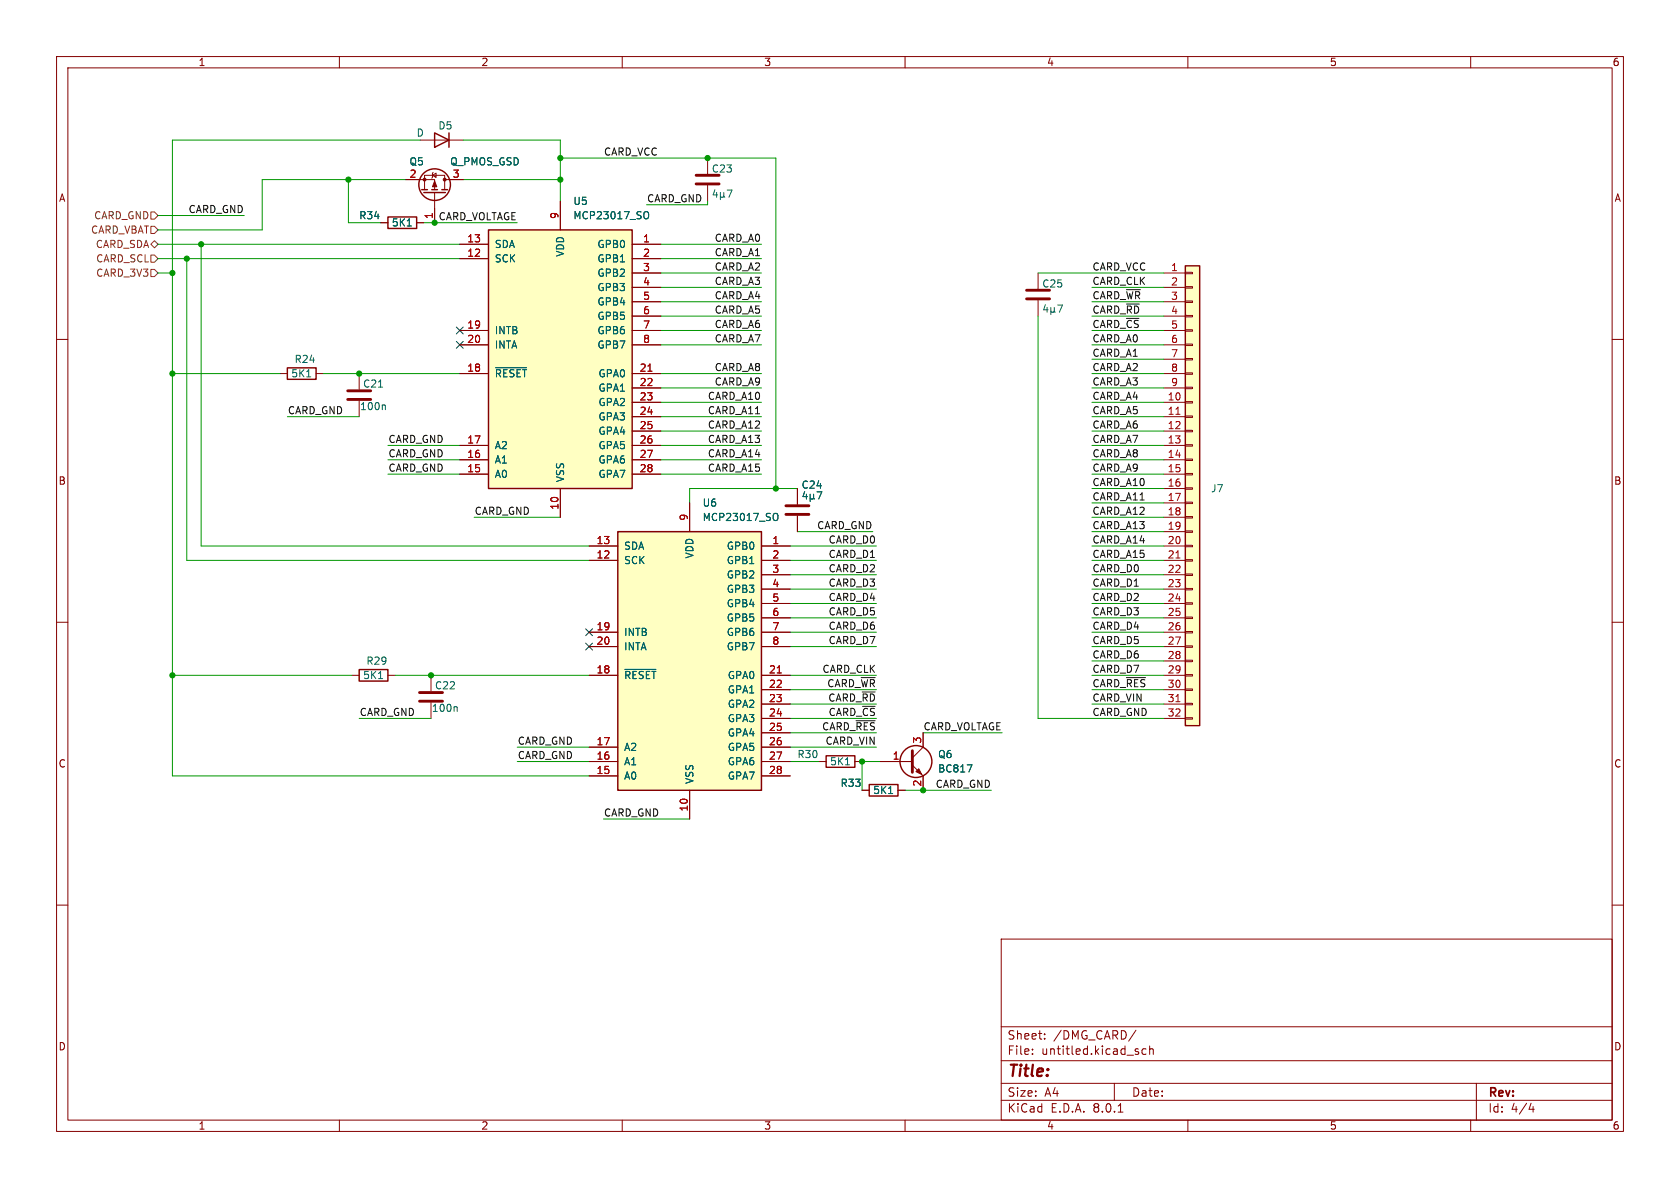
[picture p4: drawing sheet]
<svg xmlns="http://www.w3.org/2000/svg" width="297mm" height="210mm" viewBox="0 0 297 210" stroke-linecap="round" stroke-linejoin="round" font-family="sans-serif">
<g fill="none" stroke="#840000" stroke-width=".18">
<path d="M10 10h277v190h-277zM12 12h273v186h-273zM60 10v2M110 10v2M160 10v2M210 10v2M260 10v2M71.8 31.8h5v1.7M74.3 24.8h7.6M75.1 33.5v-2.5h3.5v2.5M76.5 31l.6-.4v.8zM76.6 30.5l-.1 .1v.8l-.2 .1"/>
<path d="M76.8 34v5.4M78.6 31.8h3.3M10 60h2M285 60h2M10 110h2M285 110h2M144.8 134.6h1.2M151.1 134.6h1.3M152.4 139.7h1.3M158.7 139.7h1.3M10 160h2M285 160h2"/>
<path d="M177 166h108v32h-108zM60 198v2M110 198v2M160 198v2M177 194.5h108M177 191.5h108M177 187.5h108M177 181.5h108M182.5 186.3v.1M182.5 185.5v.1M184.7 183.6v.1M184.7 182.8v.1"/>
<path d="M197 191.5v3M197.7 196.6h.8M200.8 182.1l-1.3 2M201.2 186v.3M202.6 185.5l-.4-.1-.3 .3v.4l.1 .2h.6M203.2 185.5l.3-.1 .3 .1 .1 .9M203.2 184.9v1.5M210 198v2M260 198v2M261 191.5v6.5M270.7 195l-.4 1.1h.9M271 195.6v1"/>
</g>
<g fill="none" stroke="#840000" stroke-width=".25">
<path d="M74.5 33.5h1.1M74.9 34h3.8M76.3 33.5h1M76.8 23.5l2.6 1.3-2.6 1.2zM78.1 33.5h1M79.4 23.5v2.5M146 133.6h5.1v2h-5.1zM153.7 138.7h5v2h-5z"/>
<circle cx="76.8" cy="32.6" r="2.79"/>
</g>
<path d="M149.5 135.2h.7M157.1 140.3h.7" fill="none" stroke="#006464" stroke-width=".18"/>
<g fill="#840000" stroke="#840000" stroke-width=".18">
<path d="M76.8 32l.4 1h-.7z"/>
<circle cx="75.1" cy="31.7" r=".25"/>
<circle cx="78.6" cy="31.7" r=".25"/>
</g>
<path d="M109.2 94h25.4v45.7h-25.4z" fill="#ffffc2"/>
<path d="M109.2 94h25.4v45.7h-25.4z" fill="none" stroke="#840000" stroke-width=".25"/>
<g fill="none" stroke="#840000" stroke-width=".18">
<path d="M125.1 27.9v2.8M125.1 32.8v2.8M104.1 96.5h5.1M104.1 99.1h5.1M121.9 88.9v5.1M134.6 96.5h5.1M134.6 99.1h5.1M104.1 119.4h5.1M104.1 111.8h5.1M104.1 114.3h5.1M134.6 119.4h5.1M134.6 111.8h5.1"/>
<path d="M134.6 114.3h5.1M134.6 101.6h5.1M134.6 104.1h5.1M134.6 106.7h5.1M134.6 109.2h5.1M104.1 137.2h5.1M104.1 134.6h5.1M104.1 132.1h5.1M121.9 139.7v5.1M134.6 137.2h5.1M134.6 134.6h5.1M134.6 132.1h5.1"/>
<path d="M134.6 121.9h5.1M134.6 124.5h5.1M134.6 127h5.1M134.6 129.5h5.1"/>
</g>
<path d="M126.4 33.5l-.3 .9h.8M126.7 34v.9M127.4 34v1.3M127.4 34.7l.1 .2h.3l.2-.2M128 34.7l.1 .2M128 34v.7M128.6 33.6h.8l-.5 1.3M137 90.7a.43 .43 0 0 1 .5 .5v.4a.43 .43 0 0 1-.5 .4M110.5 118.3h5.5" fill="none" stroke="#006464" stroke-width=".18"/>
<path d="M137.4 119h.7" fill="none" stroke="#a90000" stroke-width=".18"/>
<path d="M123.1 32.5h4M123.1 31h4" fill="none" stroke="#840000" stroke-width=".51"/>
<path d="M86.4 40.6h25.4v45.8h-25.4z" fill="#ffffc2"/>
<g fill="none" stroke="#840000" stroke-width=".25">
<path d="M68.6 38.4h5.1v2h-5.1zM86.4 40.6h25.4v45.8h-25.4zM50.8 65h5.1v2.1h-5.1zM63.5 118.4h5.1v2h-5.1z"/>
<circle cx="161.9" cy="134.6" r="2.82"/>
</g>
<g fill="none" stroke="#840000" stroke-width=".18">
<path d="M67.3 39.4h1.3M73.7 39.4h1.2M99.1 35.6v5M81.3 43.2h5.1M81.3 45.7h5.1M81.3 58.4h5.1M111.8 43.2h5M111.8 45.7h5M111.8 58.4h5M111.8 48.3h5M111.8 50.8h5M111.8 53.3h5"/>
<path d="M111.8 55.9h5M49.5 66h1.3M55.9 66h1.2M63.5 66v2.8M63.5 70.9v2.8M81.3 78.7h5.1M81.3 66h5.1M81.3 61h5.1M111.8 78.7h5M111.8 66h5M111.8 61h5M111.8 68.6h5"/>
<path d="M111.8 71.1h5M111.8 73.7h5M111.8 76.2h5M81.3 83.8h5.1M81.3 81.3h5.1M99.1 86.4v5M111.8 83.8h5M111.8 81.3h5M141 86.4v2.8M141 91.2v2.8M62.2 119.4h1.3M68.6 119.4h1.2"/>
<path d="M76.2 119.4v2.8M76.2 124.2v2.8M155.6 134.6h5.7M161.3 135.3l1.9 1.9v2.5M163.2 129.5v2.6l-1.9 1.9"/>
</g>
<g fill="none" stroke="#006464" stroke-width=".18">
<path d="M72 39.9h.7M114.1 37.4a.43 .43 0 0 1 .6 .4v.5a.43 .43 0 0 1-.6 .4M54.2 66.6h.7M66.9 68.4h.7M67.9 71.6l.2 .2v.6M87.6 65h5.5M142.3 86.9l-.3 .9h.7M142.6 87.4v.8M143.2 87.4v1.2M143.2 88l.2 .2h.3l.1-.2M143.8 88l.2 .2M143.8 87.4v.6"/>
<path d="M145.3 86.9l-.6 1.3M66.9 120h.7M80.6 124.9l.2 .2v.7M171 135.2h.8l-.5 1.3"/>
</g>
<path d="M114.5 65.6h.8" fill="none" stroke="#a90000" stroke-width=".18"/>
<path d="M61.5 69.1h4M61.5 70.6h4M138.9 90.9h4.1M138.9 89.4h4.1M74.2 122.4h4M74.2 124h4M161.3 132.7v3.8" fill="none" stroke="#840000" stroke-width=".51"/>
<path d="M161.9 136.4l.5-.5 .5 1z" fill="#840000" stroke="#840000" stroke-width=".18"/>
<path d="M209.5 47h2.6v81.3h-2.6z" fill="#ffffc2"/>
<g fill="none" stroke="#840000" stroke-width=".18">
<path d="M67.3 39.4h1.3M71.8 31.8h2.5M73.7 39.4h1.2M76.8 36.8v2.6M79.4 31.8h2.5M99.1 35.6v5M81.3 58.4h5.1M81.3 43.2h5.1M81.3 45.7h5.1M111.8 48.3h5M111.8 50.8h5M111.8 53.3h5"/>
<path d="M111.8 55.9h5M111.8 58.4h5M111.8 43.2h5M111.8 45.7h5M183.5 48.3v2.8M183.5 53.1v2.8M205.7 48.3h3.8M205.7 50.8h3.8M205.7 53.3h3.8M205.7 55.9h3.8M205.7 58.4h3.8M209.5 58.3h1.3v.2h-1.3z"/>
<path d="M209.5 55.8h1.3v.2h-1.3zM209.5 53.2h1.3v.3h-1.3zM209.5 50.7h1.3v.2h-1.3zM209.5 48.1h1.3v.3h-1.3zM81.3 78.7h5.1M81.3 61h5.1M81.3 66h5.1M111.8 71.1h5M111.8 73.7h5M111.8 76.2h5M111.8 78.7h5M111.8 61h5"/>
<path d="M111.8 66h5M111.8 68.6h5M205.7 71.1h3.8M205.7 73.7h3.8M205.7 76.2h3.8M205.7 78.7h3.8M205.7 61h3.8M205.7 63.5h3.8M205.7 66h3.8M205.7 68.6h3.8M209.5 78.6h1.3v.3h-1.3zM209.5 76.1h1.3v.2h-1.3z"/>
<path d="M209.5 73.5h1.3v.3h-1.3zM209.5 71h1.3v.2h-1.3zM209.5 68.5h1.3v.2h-1.3zM209.5 65.9h1.3v.3h-1.3zM209.5 63.4h1.3v.2h-1.3zM209.5 60.8h1.3v.3h-1.3zM81.3 81.3h5.1M81.3 83.8h5.1M99.1 86.4v5M104.1 96.5h5.1M104.1 99.1h5.1M111.8 81.3h5"/>
<path d="M111.8 83.8h5M121.9 88.9v5.1M134.6 96.5h5.1M134.6 99.1h5.1M141 86.4v2.8M141 91.2v2.8M205.7 81.3h3.8M205.7 83.8h3.8M205.7 86.4h3.8M205.7 88.9h3.8M205.7 91.4h3.8M205.7 94h3.8"/>
<path d="M205.7 96.5h3.8M205.7 99.1h3.8M209.5 98.9h1.3v.3h-1.3zM209.5 96.4h1.3v.2h-1.3zM209.5 93.9h1.3v.2h-1.3zM209.5 91.3h1.3v.3h-1.3zM209.5 88.8h1.3v.2h-1.3zM209.5 86.2h1.3v.3h-1.3zM209.5 83.7h1.3v.2h-1.3zM209.5 81.2h1.3v.2h-1.3zM104.1 111.8h5.1M104.1 114.3h5.1"/>
<path d="M104.1 119.4h5.1M134.6 101.6h5.1M134.6 104.1h5.1M134.6 106.7h5.1M134.6 109.2h5.1M134.6 111.8h5.1M134.6 114.3h5.1M134.6 119.4h5.1M205.7 101.6h3.8M205.7 104.1h3.8M205.7 106.7h3.8M205.7 109.2h3.8"/>
<path d="M205.7 111.8h3.8M205.7 114.3h3.8M205.7 116.8h3.8M205.7 119.4h3.8M209.5 119.3h1.3v.2h-1.3zM209.5 116.7h1.3v.3h-1.3zM209.5 114.2h1.3v.2h-1.3zM209.5 111.6h1.3v.3h-1.3zM209.5 109.1h1.3v.2h-1.3zM209.5 106.6h1.3v.2h-1.3zM209.5 104h1.3v.3h-1.3zM209.5 101.5h1.3v.2h-1.3z"/>
<path d="M104.1 134.6h5.1M104.1 137.2h5.1M104.1 132.1h5.1M121.9 139.7v5.1M134.6 121.9h5.1M134.6 124.5h5.1M134.6 127h5.1M134.6 134.6h5.1M134.6 137.2h5.1M134.6 132.1h5.1M134.6 129.5h5.1M152.4 139.7h1.3"/>
<path d="M155.6 134.6h5.7M158.7 139.7h1.3M163.2 129.5v2.6M163.2 137.2v2.5M205.7 121.9h3.8M205.7 124.5h3.8M205.7 127h3.8M209.5 126.9h1.3v.2h-1.3zM209.5 124.3h1.3v.3h-1.3zM209.5 121.8h1.3v.2h-1.3z"/>
</g>
<path d="M209.5 47h2.6v81.3h-2.6z" fill="none" stroke="#840000" stroke-width=".25"/>
<path d="M114.5 65.6h.8M207.9 73.2h.7M207.9 98.6h.7M137.4 119h.7M207.9 124h.7" fill="none" stroke="#a90000" stroke-width=".18"/>
<path d="M181.5 52.8h4M181.5 51.3h4" fill="none" stroke="#840000" stroke-width=".51"/>
<g fill="none" stroke="#006464" stroke-width=".18">
<path d="M72 39.9h.7M114.1 37.4a.43 .43 0 0 1 .6 .4v.5a.43 .43 0 0 1-.6 .4M184.8 53.9l-.3 .9h.8M185.1 54.3v.9M185.8 54.3v1.3M185.8 55l.2 .2h.2l.2-.2M186.4 55l.2 .2M186.4 54.3v.7M187 53.9h.8l-.5 1.3M87.6 65h5.5M137 90.7a.43 .43 0 0 1 .5 .5v.4a.43 .43 0 0 1-.5 .4M142.3 86.9l-.3 .9h.7"/>
<path d="M142.6 87.4v.8M143.2 87.4v1.2M143.2 88l.2 .2h.3l.1-.2M143.8 88l.2 .2M143.8 87.4v.6M145.3 86.9l-.6 1.3M110.5 118.3h5.5M171 135.2h.8l-.5 1.3M157.1 140.3h.7"/>
</g>
<path d="M26.7 37.5h.6l.6 .6-.6 .6h-.6zM26.7 45.1h.6l.6 .6-.6 .7h-.6zM26.7 47.6h.6l.6 .7-.6 .6h-.6zM26.7 40h.6l.6 .6-.6 .7h-.6zM27.3 42.5l.6 .7-.6 .6-.6-.6z" fill="none" stroke="#725600" stroke-width=".18"/>
<path d="M199.1 119.8h3.4M151.3 127.4h3.4" fill="none" stroke="#0f0f0f" stroke-width=".18"/>
<g fill="none" stroke="#009600" stroke-width=".18">
<path d="M27.9 38.1h15.3M61.6 31.8v7.6h5.7M71.8 31.8h-25.4v8.8h-18.5M74.3 24.8h-43.8v112.4h73.6M74.9 39.4h16.5M81.9 31.8h17.2M81.9 24.8h17.2v10.8M99.1 27.9h38.1v58.5M125.1 35.6v.6h-10.8M27.9 43.2h53.4M27.9 45.7h53.4M27.9 48.3h2.6"/>
<path d="M33 45.7v53.4h71.1M35.6 43.2v53.3h68.5M116.8 43.2h17.8M116.8 45.7h17.8M116.8 58.4h17.8M116.8 55.9h17.8M116.8 53.3h17.8M116.8 48.3h17.8M116.8 50.8h17.8M183.5 55.9v71.1h22.2M183.5 48.3h22.2M193 58.4h12.7"/>
<path d="M193 55.9h12.7M193 53.3h12.7M193 50.8h12.7M30.5 66h19M50.8 73.7h12.7M57.1 66h24.2M68.6 78.7h12.7M116.8 66h17.8M116.8 68.6h17.8M116.8 71.1h17.8M116.8 78.7h17.8M116.8 73.7h17.8"/>
<path d="M116.8 76.2h17.8M116.8 61h17.8M193 66h12.7M193 68.6h12.7M193 71.1h12.7M193 78.7h12.7M193 73.7h12.7M193 76.2h12.7M193 63.5h12.7M193 61h12.7M68.6 81.3h12.7M68.6 83.8h12.7"/>
<path d="M83.8 91.4h15.3M116.8 81.3h17.8M116.8 83.8h17.8M139.7 99.1h15.2M139.7 96.5h15.2M141 94h13.3M141 86.4h-19.1v2.5M193 99.1h12.7M193 91.4h12.7M193 96.5h12.7M193 94h12.7M193 81.3h12.7"/>
<path d="M193 83.8h12.7M193 86.4h12.7M193 88.9h12.7M30.5 119.4h31.7M69.8 119.4h34.3M139.7 106.7h15.2M139.7 104.1h15.2M139.7 101.6h15.2M139.7 119.4h15.2M139.7 111.8h15.2M139.7 114.3h15.2M139.7 109.2h15.2"/>
<path d="M193 106.7h12.7M193 104.1h12.7M193 101.6h12.7M193 119.4h12.7M193 116.8h12.7M193 111.8h12.7M193 114.3h12.7M193 109.2h12.7M63.5 127h12.7M91.4 134.6h12.7M91.4 132.1h12.7M139.7 134.6h5.1"/>
<path d="M139.7 124.5h15.2M139.7 127h15.2M139.7 121.9h15.2M139.7 129.5h15.2M139.7 132.1h15.2M155.6 134.6h-3.2v5.1M160 139.7h15.3M163.2 129.5h14M193 124.5h12.7M193 121.9h12.7M106.7 144.8h15.2"/>
</g>
<path d="M80.7 57.8l1.2 1.2M81.9 57.8l-1.2 1.2M80.7 60.4l1.2 1.2M81.9 60.4l-1.2 1.2M103.5 113.7l1.2 1.2M103.5 111.2l1.2 1.2M104.7 113.7l-1.2 1.2M104.7 111.2l-1.2 1.2" fill="none" stroke="#000084" stroke-width=".18"/>
<g fill="#009600" stroke="#009600" stroke-width=".18">
<circle cx="152.4" cy="134.6" r=".46"/>
<circle cx="163.2" cy="139.7" r=".46"/>
<circle cx="76.8" cy="39.4" r=".46"/>
<circle cx="63.5" cy="66" r=".46"/>
<circle cx="35.6" cy="43.2" r=".46"/>
<circle cx="33" cy="45.7" r=".46"/>
<circle cx="61.6" cy="31.8" r=".46"/>
<circle cx="99.1" cy="31.8" r=".46"/>
<circle cx="99.1" cy="27.9" r=".46"/>
<circle cx="137.2" cy="86.4" r=".46"/>
<circle cx="30.5" cy="48.3" r=".46"/>
<circle cx="30.5" cy="119.4" r=".46"/>
<circle cx="30.5" cy="66" r=".46"/>
<circle cx="76.2" cy="119.4" r=".46"/>
<circle cx="125.1" cy="27.9" r=".46"/>
</g>
<text font-size="2.8" fill="#840000" x="178" y="190.9">Title:</text>
<g font-size="2.1" fill="#840000">
<text x="178" y="184">Sheet:</text>
<text x="186.2" y="184">/DMG_CARD/</text>
<text x="178" y="186.7">File:</text>
<text x="184.1" y="186.7">untitled.kicad_sch</text>
<text x="178" y="196.9">KiCad</text>
<text x="178" y="194.1">Size:</text>
<text x="184.7" y="194.1">A4</text>
<text x="185.7" y="196.9">E.D.A.</text>
<text x="193.3" y="196.9">8.0.1</text>
<text x="200" y="194.1">Date:</text>
<text x="263" y="194.3">Rev:</text>
<text x="263" y="196.9">Id:</text>
<text x="267.1" y="196.9">4/4</text>
</g>
<g font-size="1.8" fill="#840000">
<text x="35" y="11.9">1</text>
<text x="85" y="11.9">2</text>
<text x="135" y="11.9">3</text>
<text x="185" y="11.9">4</text>
<text x="235" y="11.9">5</text>
<text x="285" y="11.9">6</text>
<text x="10.3" y="35.9">A</text>
<text x="285.3" y="35.9">A</text>
<text x="10.3" y="85.9">B</text>
<text x="285.3" y="85.9">B</text>
<text x="10.3" y="135.9">C</text>
<text x="285.3" y="135.9">C</text>
<text x="10.3" y="185.9">D</text>
<text x="285.3" y="185.9">D</text>
<text x="35" y="199.9">1</text>
<text x="85" y="199.9">2</text>
<text x="135" y="199.9">3</text>
<text x="185" y="199.9">4</text>
<text x="235" y="199.9">5</text>
<text x="285" y="199.9">6</text>
</g>
<g font-size="1.8" fill="#006464">
<text x="77.4" y="23.1">D5</text>
<text x="72.3" y="29.4">Q5</text>
<text x="73.6" y="24.4">D</text>
<text x="79.5" y="29.4">Q_PMOS_GSD</text>
<text x="125.7" y="30.7">C23</text>
<text x="63.4" y="39">R34</text>
<text x="69.2" y="40.2">5K1</text>
<text x="101.3" y="36.4">U5</text>
<text x="101.3" y="39">MCP23017_SO</text>
<text x="87.4" y="46.6">SCK</text>
<text x="87.4" y="44">SDA</text>
<text x="99.9" y="45.5" transform="rotate(-90 99.9 45.5)">VDD</text>
<text x="105.5" y="44">GPB0</text>
<text x="105.5" y="46.6">GPB1</text>
<text x="105.5" y="49.1">GPB2</text>
<text x="105.5" y="51.7">GPB3</text>
<text x="184.2" y="51">C25</text>
<text x="87.4" y="59.3">INTB</text>
<text x="105.5" y="54.2">GPB4</text>
<text x="105.5" y="56.7">GPB5</text>
<text x="105.5" y="59.3">GPB6</text>
<text x="52" y="64.4">R24</text>
<text x="87.4" y="61.8">INTA</text>
<text x="105.5" y="61.8">GPB7</text>
<text x="51.4" y="66.9">5K1</text>
<text x="64.1" y="68.7">C21</text>
<text x="87.4" y="66.9">~{RESET}</text>
<text x="105.7" y="66.9">GPA0</text>
<text x="105.7" y="69.4">GPA1</text>
<text x="105.7" y="72">GPA2</text>
<text x="63.5" y="72.7">100n</text>
<text x="105.7" y="74.5">GPA3</text>
<text x="105.7" y="77.1">GPA4</text>
<text x="87.4" y="82.1">A1</text>
<text x="87.4" y="79.6">A2</text>
<text x="105.7" y="79.6">GPA5</text>
<text x="105.7" y="82.1">GPA6</text>
<text x="87.4" y="84.7">A0</text>
<text x="99.9" y="85.3" transform="rotate(-90 99.9 85.3)">VSS</text>
<text x="105.7" y="84.7">GPA7</text>
<text x="124.1" y="89.8">U6</text>
<text x="141.6" y="86.6">C24</text>
<text x="214" y="87.2">J7</text>
<text x="124.1" y="92.3">MCP23017_SO</text>
<text x="110.2" y="99.9">SCK</text>
<text x="110.2" y="97.4">SDA</text>
<text x="122.8" y="98.8" transform="rotate(-90 122.8 98.8)">VDD</text>
<text x="128.4" y="97.4">GPB0</text>
<text x="128.4" y="99.9">GPB1</text>
<text x="128.4" y="102.5">GPB2</text>
<text x="128.4" y="105">GPB3</text>
<text x="128.4" y="107.5">GPB4</text>
<text x="110.2" y="112.6">INTB</text>
<text x="128.4" y="110.1">GPB5</text>
<text x="128.4" y="112.6">GPB6</text>
<text x="64.7" y="117.7">R29</text>
<text x="110.2" y="115.2">INTA</text>
<text x="128.4" y="115.2">GPB7</text>
<text x="64.1" y="120.2">5K1</text>
<text x="76.8" y="122.1">C22</text>
<text x="110.2" y="120.2">~{RESET}</text>
<text x="128.6" y="120.2">GPA0</text>
<text x="128.6" y="122.8">GPA1</text>
<text x="128.6" y="125.3">GPA2</text>
<text x="76.2" y="126">100n</text>
<text x="128.6" y="127.9">GPA3</text>
<text x="128.6" y="130.4">GPA4</text>
<text x="110.2" y="135.5">A1</text>
<text x="110.2" y="132.9">A2</text>
<text x="128.6" y="132.9">GPA5</text>
<text x="128.6" y="135.5">GPA6</text>
<text x="140.9" y="134.2">R30</text>
<text x="146.6" y="135.5">5K1</text>
<text x="165.7" y="136.8">BC817</text>
<text x="165.7" y="134.2">Q6</text>
<text x="110.2" y="138">A0</text>
<text x="122.8" y="138.7" transform="rotate(-90 122.8 138.7)">VSS</text>
<text x="128.6" y="138">GPA7</text>
<text x="148.5" y="139.3">R33</text>
<text x="154.3" y="140.6">5K1</text>
</g>
<g font-size="1.8" fill="#0f0f0f">
<text x="106.7" y="27.6">CARD_VCC</text>
<text x="114.3" y="35.8">CARD_GND</text>
<text x="33.2" y="37.8">CARD_GND</text>
<text x="77.4" y="39">CARD_VOLTAGE</text>
<text x="126.3" y="47.9">CARD_A2</text>
<text x="126.3" y="45.4">CARD_A1</text>
<text x="126.3" y="42.8">CARD_A0</text>
<text x="193" y="47.9">CARD_VCC</text>
<text x="126.3" y="50.5">CARD_A3</text>
<text x="126.3" y="53">CARD_A4</text>
<text x="193" y="53">CARD_~{WR}</text>
<text x="193" y="50.5">CARD_CLK</text>
<text x="126.3" y="55.5">CARD_A5</text>
<text x="126.3" y="58.1">CARD_A6</text>
<text x="193" y="58.1">CARD_~{CS}</text>
<text x="193" y="55.5">CARD_~{RD}</text>
<text x="126.3" y="60.6">CARD_A7</text>
<text x="126.3" y="65.7">CARD_A8</text>
<text x="193" y="63.2">CARD_A1</text>
<text x="193" y="60.6">CARD_A0</text>
<text x="193" y="65.7">CARD_A2</text>
<text x="125" y="70.8">CARD_A10</text>
<text x="126.3" y="68.2">CARD_A9</text>
<text x="193" y="70.8">CARD_A4</text>
<text x="193" y="68.2">CARD_A3</text>
<text x="50.8" y="73.3">CARD_GND</text>
<text x="125" y="73.3">CARD_A11</text>
<text x="125" y="75.9">CARD_A12</text>
<text x="193" y="75.9">CARD_A6</text>
<text x="193" y="73.3">CARD_A5</text>
<text x="68.6" y="80.9">CARD_GND</text>
<text x="68.6" y="78.4">CARD_GND</text>
<text x="68.6" y="83.5">CARD_GND</text>
<text x="125" y="80.9">CARD_A14</text>
<text x="125" y="83.5">CARD_A15</text>
<text x="125" y="78.4">CARD_A13</text>
<text x="193" y="80.9">CARD_A8</text>
<text x="193" y="78.4">CARD_A7</text>
<text x="193" y="83.5">CARD_A9</text>
<text x="193" y="86">CARD_A10</text>
<text x="193" y="88.6">CARD_A11</text>
<text x="83.8" y="91.1">CARD_GND</text>
<text x="144.4" y="93.6">CARD_GND</text>
<text x="193" y="91.1">CARD_A12</text>
<text x="193" y="93.6">CARD_A13</text>
<text x="146.4" y="98.7">CARD_D1</text>
<text x="146.4" y="96.2">CARD_D0</text>
<text x="146.4" y="101.3">CARD_D2</text>
<text x="193" y="101.3">CARD_D0</text>
<text x="193" y="96.2">CARD_A14</text>
<text x="193" y="98.7">CARD_A15</text>
<text x="146.4" y="106.3">CARD_D4</text>
<text x="146.4" y="103.8">CARD_D3</text>
<text x="193" y="106.3">CARD_D2</text>
<text x="193" y="103.8">CARD_D1</text>
<text x="146.4" y="114">CARD_D7</text>
<text x="146.4" y="111.4">CARD_D6</text>
<text x="146.4" y="108.9">CARD_D5</text>
<text x="193" y="108.9">CARD_D3</text>
<text x="193" y="114">CARD_D5</text>
<text x="193" y="111.4">CARD_D4</text>
<text x="145.3" y="119">CARD_CLK</text>
<text x="193" y="119">CARD_D7</text>
<text x="193" y="116.5">CARD_D6</text>
<text x="146.1" y="121.6">CARD_~{WR}</text>
<text x="146.3" y="124.1">CARD_~{RD}</text>
<text x="193" y="124.1">CARD_VIN</text>
<text x="193" y="121.6">CARD_~{RES}</text>
<text x="63.5" y="126.7">CARD_GND</text>
<text x="91.4" y="131.7">CARD_GND</text>
<text x="145.2" y="129.2">CARD_~{RES}</text>
<text x="145.8" y="131.7">CARD_VIN</text>
<text x="146.4" y="126.7">CARD_~{CS}</text>
<text x="163.2" y="129.2">CARD_VOLTAGE</text>
<text x="193" y="126.7">CARD_GND</text>
<text x="91.4" y="134.3">CARD_GND</text>
<text x="165.3" y="139.4">CARD_GND</text>
<text x="106.7" y="144.4">CARD_GND</text>
</g>
<g font-size="1.8" fill="#a90000">
<text x="72.3" y="31.5">2</text>
<text x="79.9" y="31.5">3</text>
<text x="76.6" y="38.8" transform="rotate(-90 76.6 38.8)">1</text>
<text x="98.8" y="38.8" transform="rotate(-90 98.8 38.8)">9</text>
<text x="82.5" y="45.5">12</text>
<text x="82.5" y="42.9">13</text>
<text x="113.6" y="42.9">1</text>
<text x="113.6" y="45.5">2</text>
<text x="113.6" y="48">3</text>
<text x="113.6" y="50.5">4</text>
<text x="113.6" y="53.1">5</text>
<text x="206.9" y="48">1</text>
<text x="206.9" y="50.5">2</text>
<text x="206.9" y="53.1">3</text>
<text x="82.5" y="58.2">19</text>
<text x="113.6" y="55.6">6</text>
<text x="113.6" y="58.2">7</text>
<text x="206.9" y="55.6">4</text>
<text x="206.9" y="58.2">5</text>
<text x="82.5" y="65.8">18</text>
<text x="82.5" y="60.7">20</text>
<text x="113" y="65.8">21</text>
<text x="113.6" y="60.7">8</text>
<text x="206.9" y="60.7">6</text>
<text x="206.9" y="63.2">7</text>
<text x="206.9" y="65.8">8</text>
<text x="113" y="68.3">22</text>
<text x="113" y="70.9">23</text>
<text x="206.3" y="70.9">10</text>
<text x="206.9" y="68.3">9</text>
<text x="113" y="73.4">24</text>
<text x="113" y="75.9">25</text>
<text x="206.3" y="73.4">11</text>
<text x="206.3" y="75.9">12</text>
<text x="82.5" y="83.6">15</text>
<text x="82.5" y="81">16</text>
<text x="82.5" y="78.5">17</text>
<text x="113" y="78.5">26</text>
<text x="113" y="81">27</text>
<text x="113" y="83.6">28</text>
<text x="206.3" y="78.5">13</text>
<text x="206.3" y="81">14</text>
<text x="206.3" y="83.6">15</text>
<text x="206.3" y="86.1">16</text>
<text x="206.3" y="88.6">17</text>
<text x="98.8" y="90.2" transform="rotate(-90 98.8 90.2)">10</text>
<text x="121.7" y="92.1" transform="rotate(-90 121.7 92.1)">9</text>
<text x="206.3" y="91.2">18</text>
<text x="206.3" y="93.7">19</text>
<text x="105.4" y="98.8">12</text>
<text x="105.4" y="96.3">13</text>
<text x="136.5" y="96.3">1</text>
<text x="136.5" y="98.8">2</text>
<text x="136.5" y="101.3">3</text>
<text x="206.3" y="96.3">20</text>
<text x="206.3" y="98.8">21</text>
<text x="206.3" y="101.3">22</text>
<text x="136.5" y="103.9">4</text>
<text x="136.5" y="106.4">5</text>
<text x="206.3" y="103.9">23</text>
<text x="206.3" y="106.4">24</text>
<text x="105.4" y="111.5">19</text>
<text x="136.5" y="109">6</text>
<text x="136.5" y="111.5">7</text>
<text x="206.3" y="109">25</text>
<text x="206.3" y="111.5">26</text>
<text x="105.4" y="119.1">18</text>
<text x="105.4" y="114">20</text>
<text x="135.8" y="119.1">21</text>
<text x="136.5" y="114">8</text>
<text x="206.3" y="114">27</text>
<text x="206.3" y="116.6">28</text>
<text x="206.3" y="119.1">29</text>
<text x="135.8" y="121.7">22</text>
<text x="135.8" y="124.2">23</text>
<text x="206.3" y="121.7">30</text>
<text x="206.3" y="124.2">31</text>
<text x="105.4" y="131.8">17</text>
<text x="135.8" y="126.7">24</text>
<text x="135.8" y="129.3">25</text>
<text x="135.8" y="131.8">26</text>
<text x="162.9" y="131.5" transform="rotate(-90 162.9 131.5)">3</text>
<text x="206.3" y="126.7">32</text>
<text x="105.4" y="136.9">15</text>
<text x="105.4" y="134.4">16</text>
<text x="135.8" y="134.4">27</text>
<text x="135.8" y="136.9">28</text>
<text x="157.7" y="134.4">1</text>
<text x="121.7" y="143.6" transform="rotate(-90 121.7 143.6)">10</text>
<text x="162.9" y="139.1" transform="rotate(-90 162.9 139.1)">2</text>
</g>
<g font-size="1.8" fill="#725600">
<text x="16" y="41.5">CARD_VBAT</text>
<text x="16.5" y="39">CARD_GND</text>
<text x="16.8" y="44">CARD_SDA</text>
<text x="16.9" y="46.6">CARD_SCL</text>
<text x="16.9" y="49.1">CARD_3V3</text>
</g>
</svg>
